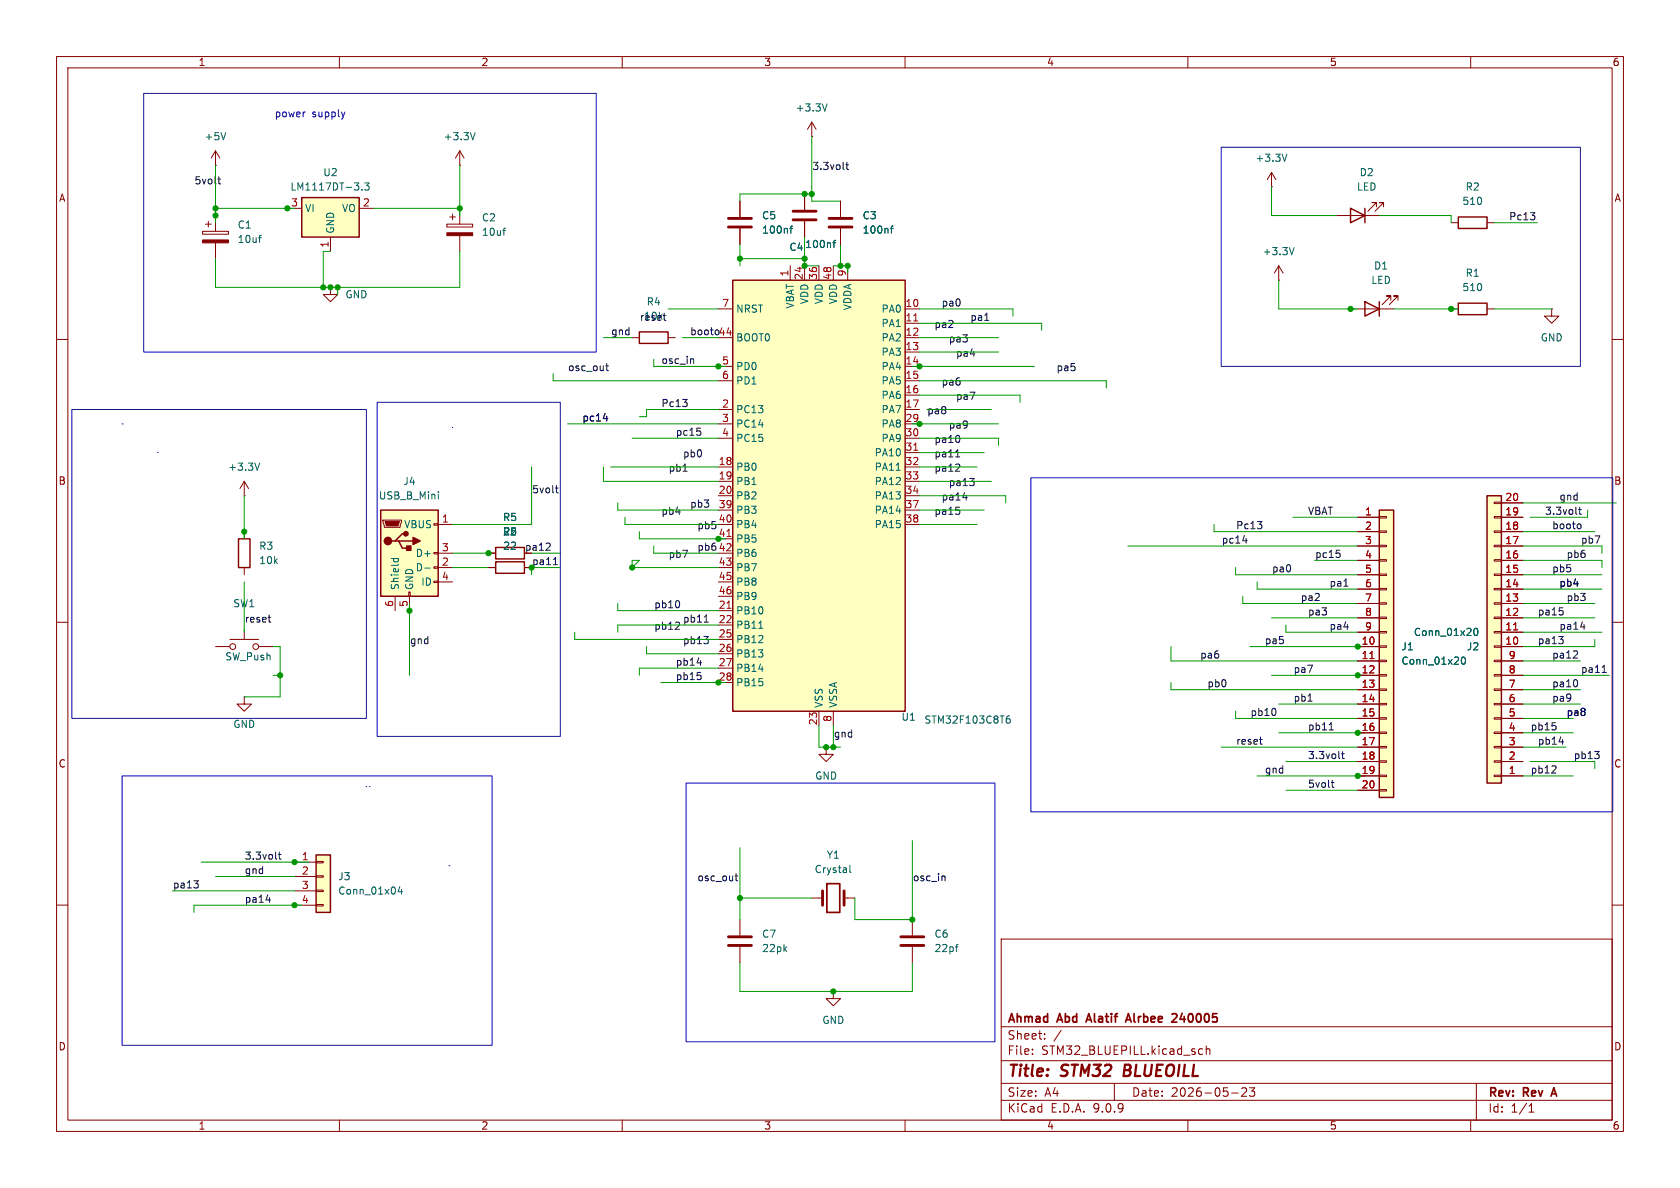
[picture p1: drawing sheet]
<svg xmlns="http://www.w3.org/2000/svg" width="297mm" height="210mm" viewBox="0 0 297 210" stroke-linecap="round" stroke-linejoin="round" font-family="sans-serif">
<g fill="none" stroke="#840000" stroke-width=".18">
<path d="M10 10h277v190h-277zM12 12h273v186h-273zM60 10v2M110 10v2M160 10v2M210 10v2M260 10v2M36.3 39.6h1M36.8 39.1v1M38.1 38.1v2.8M236.2 38.1h7.6M243.3 36.6v-.8h-.7h.7l-1.5 1.5"/>
<path d="M244.6 36.6v-.8h-.8h.8l-1.5 1.5M35.8 40.9h4.6v.5h-4.6zM38.1 42.9v2.8M256.5 54.6h1.3M262.9 54.6h1.3M10 60h2M285 60h2M43.2 94v1.3M10 110h2M43.2 100.3v1.3M285 110h2M143.5 158.8h1.9"/>
<path d="M149.2 158.8h1.9M10 160h2M130.8 162.6v2.8M130.8 167.4v2.8M147.3 175.3v1.2h1.3l-1.3 1.3-1.3-1.3h1.3M147.3 175.3h.1M161.3 162.6v2.8M161.3 167.4v2.8M177 166h108v32h-108zM285 160h2M60 198v2M110 198v2"/>
<path d="M160 198v2M177 194.5h108M177 191.5h108M177 187.5h108M177 181.5h108M182.5 186.3v.1M182.5 185.5v.1M184.7 183.6v.1M184.7 182.8v.1M187.6 182.1l-1.3 2M197 191.5v3M210 198v2"/>
<path d="M212.2 185.4l.4 .1M212.6 186.3l-.4 .1M213.2 185.5l.3-.1 .3 .1 .1 .9M213.2 184.9v1.5M217.7 193.2h1.2M219.5 192.4l.6-.1 .2 .1 .1 .3-.9 1.1h.9M220.9 192.3h.9l-.5 .6 .4 .1v.7l-.2 .1h-.4l-.2-.1M260 198v2M261 191.5v6.5M270.3 196.6h.9M270.3 195.5l.4-.4v1.5"/>
</g>
<path d="M146.2 156.2h2.3v5.1h-2.3zM192.5 179.2l-.5 1.5M207.4 179.2l.5 .1 .2 .3-1 1.1h1M192.1 180.3h.7M199 180.7l.5-1.5 .5 1.5M199.1 180.3h.7M274.3 193.4h.8M274.7 192.3l-.5 1.5" fill="none" stroke="#840000" stroke-width=".3"/>
<path d="M198.9 188.2l-.3 2h.8" fill="none" stroke="#840000" stroke-width=".4"/>
<path d="M238.8 36.8l2.5 1.3-2.5 1.3zM241.3 36.8v2.6M257.8 53.6h5.1v2h-5.1zM42.2 95.3h2v5h-2z" fill="none" stroke="#840000" stroke-width=".25"/>
<path d="M35.8 42.4h4.6v.5h-4.6z" fill="#840000" stroke="#840000" stroke-width=".18"/>
<path d="M45.7 42h.5M46.2 41.6l-.2 .1M150.3 153v1.1l.1 .1M138.7 167.7l.4 .5M139.1 167.4l-.5 .5M168.9 167.4h.5M169.4 166.9l-.3 .1" fill="none" stroke="#006464" stroke-width=".18"/>
<path d="M145.4 157.5v2.5M149.2 157.5v2.5M128.8 165.6h4M128.8 167.1h4M159.3 165.6h4M159.3 167.1h4" fill="none" stroke="#840000" stroke-width=".51"/>
<path d="M53.3 34.9h10.2v7h-10.2z" fill="#ffffc2"/>
<path d="M53.3 34.9h10.2v7h-10.2zM257.8 38.4h5.1v2h-5.1zM241.3 53.3l2.5 1.3-2.5 1.3zM243.8 53.3v2.6" fill="none" stroke="#840000" stroke-width=".25"/>
<g fill="none" stroke="#840000" stroke-width=".18">
<path d="M38.1 29.2h.1M38.1 26.7l-.8 1.2M38.1 26.7l.8 1.2M38.1 26.7v2.5M50.8 36.8h2.5M63.5 36.8h2.5M79 39.6h4.6v.5h-4.6zM79.5 38.4h1M80 37.8v1.1M81.3 36.8v2.8M256.5 39.4h1.3M262.9 39.4h1.3"/>
<path d="M58.4 50.8v1.3h1.3l-1.3 1.2-1.3-1.2h1.3M58.4 50.8h.1M58.4 41.9v2.6M81.3 41.7v2.8M238.8 54.6h7.6M245.9 53.1v-.8h-.8h.8l-1.6 1.5M247.1 53.1v-.8h-.7h.7l-1.5 1.5M43.2 87.6h.1M43.2 85.1l-.8 1.3M43.2 85.1l.7 1.3M43.2 85.1v2.5M38.1 114.3h2.5"/>
<path d="M40.6 113h5.1M43.2 111.3v1.7M45.7 114.3h2.6M43.2 123.2v1.3h1.2l-1.2 1.2-1.3-1.2h1.3M43.2 123.2h.1"/>
<circle cx="41.1" cy="114.3" r=".51"/>
<circle cx="45.2" cy="114.3" r=".51"/>
</g>
<path d="M39.9 23.4l-.4 1.3M64 33.5v.1M64.5 32.3h.8l-.5 .5 .4 .1v.6l-.2 .1-.5-.1M88.9 40.8h.5M89.4 40.3l-.3 .1M45.9 81.9l-.4 1.2" fill="none" stroke="#006464" stroke-width=".18"/>
<path d="M79 41.1h4.6v.6h-4.6z" fill="#840000" stroke="#840000" stroke-width=".18"/>
<path d="M67.3 90.2h10.2v15.2h-10.2z" fill="#ffffc2"/>
<path d="M113 58.7h5.1v2h-5.1zM67.3 90.2h10.2v15.2h-10.2zM69.8 95.6h.7l.6 1.3h1.3M70.5 95.6h2.5M71.8 94.4h-.7l-1.3 1.2h-.6M87.6 99.3h5.1v2h-5.1zM87.6 96.8h5.1v2h-5.1z" fill="none" stroke="#840000" stroke-width=".25"/>
<g fill="none" stroke="#840000" stroke-width=".18">
<path d="M81.3 29.2h.1M81.3 26.7l-.8 1.2M81.3 26.7l.7 1.2M81.3 26.7v2.5M143.5 24.1h.1M143.5 21.6l-.8 1.3M143.5 21.6l.8 1.3M143.5 21.6v2.5M224.8 33h.1M224.8 30.5l-.8 1.3M224.8 30.5l.8 1.3M224.8 30.5v2.5"/>
<path d="M111.8 59.7h1.2M118.1 59.7h1.3M274.3 54.6v1.3h1.3l-1.3 1.3-1.3-1.3h1.3M274.3 54.6h.1M67.7 91.9h3.3v.3l-.3 1h-2.8zM76.7 92.6h.8v.2h-.8zM76.7 97.7h.8v.2h-.8zM77.5 92.7h2.5M77.5 97.8h2.5M86.4 97.8h1.2M69.8 105.4v2.6M72.3 104.6h.2v.8h-.2z"/>
<path d="M72.4 105.4v2.6M76.7 100.2h.8v.3h-.8zM76.7 102.7h.8v.3h-.8zM77.5 100.3h2.5M77.5 102.9h2.5M86.4 100.3h1.2M92.7 100.3h1.3"/>
</g>
<path d="M68.1 92.2h2.5l-.2 .8h-2.1z" fill="#840000" stroke="#840000" stroke-width=".18"/>
<g fill="#840000" stroke="#840000" stroke-width=".25">
<path d="M71.9 96.5h.7v.8h-.7z"/>
<path d="M73 95l1.3 .6-1.3 .7z"/>
<circle cx="68.6" cy="95.6" r=".63"/>
<circle cx="71.8" cy="94.4" r=".38"/>
</g>
<path d="M146.2 18.4l-.4 1.2M84 23.4l-.4 1.3M227.5 27.2l-.4 1.3M69.2 98.7h1.2M69.6 98.7v.4M70.4 98.7v.4M77.5 86.9v.2M77.5 87.4v.8M75.1 100.4h1" fill="none" stroke="#006464" stroke-width=".18"/>
<path d="M55.9 151.1h2.5v10.2h-2.5z" fill="#ffffc2"/>
<path d="M55.9 151.1h2.5v10.2h-2.5z" fill="none" stroke="#840000" stroke-width=".25"/>
<g fill="none" stroke="#840000" stroke-width=".18">
<path d="M130.8 35.6v2.8M142.2 34.3v2.8M142.2 39.1v2.8M148.6 35.6v2.8M130.8 40.4v2.8M148.6 40.4v2.8M226.1 49.5h.1M226.1 47l-.8 1.3M226.1 47l.7 1.3M226.1 47v2.5M52.1 152.4h3.8M52.1 154.9h3.8"/>
<path d="M52.1 157.5h3.8M55.9 152.3h1.2v.2h-1.2zM55.9 154.8h1.2v.3h-1.2zM55.9 157.4h1.2v.2h-1.2zM55.9 159.9h1.2v.2h-1.2zM52.1 160h3.8"/>
</g>
<path d="M140.1 39.9l-.3 .2v1.1M157.9 39.9l-.3 .2v1.1M139.6 40.4h.5M147.2 42.9h.5M147.7 42.5l-.3 .2v1.1M157.4 40.4h.5M228.8 43.8l-.4 1.2M70.7 156.7l-.3 .9h.8M71 157.2v.9" fill="none" stroke="#006464" stroke-width=".18"/>
<path d="M128.8 38.6h4M140.2 37.3h4.1M140.2 38.9h4.1M146.6 38.6h4M128.8 40.1h4M146.6 40.1h4" fill="none" stroke="#840000" stroke-width=".51"/>
<path d="M129.5 49.5h30.5v76.2h-30.5z" fill="#ffffc2"/>
<path d="M129.5 49.5h30.5v76.2h-30.5z" fill="none" stroke="#840000" stroke-width=".25"/>
<g fill="none" stroke="#840000" stroke-width=".18">
<path d="M127 54.6h2.5M127 59.7h2.5M139.7 47v2.5M142.2 47v2.5M144.8 47v2.5M147.3 47v2.5M149.9 47v2.5M160 54.6h2.6M160 59.7h2.6M160 57.2h2.6M127 64.8h2.5M127 67.3h2.5"/>
<path d="M127 72.4h2.5M127 74.9h2.5M127 77.5h2.5M160 64.8h2.6M160 67.3h2.6M160 72.4h2.6M160 74.9h2.6M160 77.5h2.6M160 62.2h2.6M160 69.9h2.6M127 82.6h2.5M127 85.1h2.5"/>
<path d="M127 87.6h2.5M127 90.2h2.5M127 92.7h2.5M127 95.3h2.5M127 97.8h2.5M160 82.6h2.6M160 85.1h2.6M160 87.6h2.6M160 90.2h2.6M160 92.7h2.6M160 80h2.6M127 100.3h2.5"/>
<path d="M127 102.9h2.5M127 105.4h2.5M127 108h2.5M127 110.5h2.5M127 113h2.5M127 115.6h2.5M127 118.1h2.5M127 120.7h2.5M144.8 125.7v2.6M146 132.1v1.3h1.3l-1.3 1.2-1.2-1.2h1.2M146 132.1h.1M147.3 125.7v2.6"/>
</g>
<path d="M161.5 56.7h.8M161.5 79.6h.8M128.5 94.8h.7M128.5 107.5h.7" fill="none" stroke="#a90000" stroke-width=".18"/>
<path d="M158.4 83.1h.8M134.1 111.1h.8M177.9 127.3l.2-.3h.3l.2 .3v.3l-.2 .2h-.4l-.1-.2M178.5 126.6h-.4l-.2 .5" fill="none" stroke="#006464" stroke-width=".18"/>
<path d="M243.8 90.2h2.6v50.8h-2.6z" fill="#ffffc2"/>
<path d="M243.8 90.2h2.6v50.8h-2.6z" fill="none" stroke="#840000" stroke-width=".25"/>
<g fill="none" stroke="#840000" stroke-width=".18">
<path d="M240 91.4h3.8M240 94h3.8M240 96.5h3.8M240 99.1h3.8M243.8 91.3h1.3v.3h-1.3zM243.8 93.9h1.3v.2h-1.3zM243.8 96.4h1.3v.2h-1.3zM243.8 98.9h1.3v.3h-1.3zM240 101.6h3.8M240 104.1h3.8M240 106.7h3.8M240 109.2h3.8"/>
<path d="M240 111.8h3.8M240 114.3h3.8M240 116.8h3.8M240 119.4h3.8M243.8 101.5h1.3v.2h-1.3zM243.8 104h1.3v.3h-1.3zM243.8 106.6h1.3v.2h-1.3zM243.8 109.1h1.3v.2h-1.3zM243.8 111.6h1.3v.3h-1.3zM243.8 114.2h1.3v.2h-1.3zM243.8 116.7h1.3v.3h-1.3zM243.8 119.3h1.3v.2h-1.3z"/>
<path d="M240 121.9h3.8M240 124.5h3.8M240 127h3.8M240 129.5h3.8M240 132.1h3.8M240 134.6h3.8M240 137.2h3.8M240 139.7h3.8M243.8 121.8h1.3v.2h-1.3zM243.8 124.3h1.3v.3h-1.3zM243.8 126.9h1.3v.2h-1.3zM243.8 129.4h1.3v.3h-1.3z"/>
<path d="M243.8 132h1.3v.2h-1.3zM243.8 134.5h1.3v.2h-1.3zM243.8 137h1.3v.3h-1.3zM243.8 139.6h1.3v.2h-1.3z"/>
</g>
<path d="M242.2 116.4h.7" fill="none" stroke="#a90000" stroke-width=".18"/>
<path d="M258.5 116.3l.1-.2a.68 .68 0 0 1 .5 .7 .68 .68 0 0 1-.5 .6l-.1-.1-.2-.4z" fill="none" stroke="#006464" stroke-width=".18"/>
<path d="M262.9 87.6h2.5v50.8h-2.5z" fill="#ffffc2"/>
<path d="M262.9 87.6h2.5v50.8h-2.5z" fill="none" stroke="#840000" stroke-width=".25"/>
<g fill="none" stroke="#840000" stroke-width=".18">
<path d="M130.8 35.6v2.8M142.2 34.3v2.8M142.2 39.1v2.8M148.6 35.6v2.8M130.8 40.4v2.8M148.6 40.4v2.8M86.4 97.8h1.2M240 99.1h3.8M240 96.5h3.8M240 94h3.8M240 91.4h3.8M264.2 98.9h1.2v.3h-1.2z"/>
<path d="M264.2 96.4h1.2v.2h-1.2zM264.2 93.9h1.2v.2h-1.2zM264.2 91.3h1.2v.3h-1.2zM264.2 88.8h1.2v.2h-1.2zM265.4 99.1h3.8M265.4 96.5h3.8M265.4 94h3.8M265.4 91.4h3.8M265.4 88.9h3.8M86.4 100.3h1.2M92.7 100.3h1.3M240 119.4h3.8"/>
<path d="M240 116.8h3.8M240 114.3h3.8M240 111.8h3.8M240 109.2h3.8M240 106.7h3.8M240 104.1h3.8M240 101.6h3.8M264.2 119.3h1.2v.2h-1.2zM264.2 116.7h1.2v.3h-1.2zM264.2 114.2h1.2v.2h-1.2zM264.2 111.6h1.2v.3h-1.2zM264.2 109.1h1.2v.2h-1.2z"/>
<path d="M264.2 106.6h1.2v.2h-1.2zM264.2 104h1.2v.3h-1.2zM264.2 101.5h1.2v.2h-1.2zM265.4 119.4h3.8M265.4 116.8h3.8M265.4 114.3h3.8M265.4 111.8h3.8M265.4 109.2h3.8M265.4 106.7h3.8M265.4 104.1h3.8M265.4 101.6h3.8M240 137.2h3.8"/>
<path d="M240 134.6h3.8M240 132.1h3.8M240 129.5h3.8M240 127h3.8M240 124.5h3.8M240 121.9h3.8M240 139.7h3.8M264.2 137h1.2v.3h-1.2zM264.2 134.5h1.2v.2h-1.2zM264.2 132h1.2v.2h-1.2zM264.2 129.4h1.2v.3h-1.2zM264.2 126.9h1.2v.2h-1.2z"/>
<path d="M264.2 124.3h1.2v.3h-1.2zM264.2 121.8h1.2v.2h-1.2zM265.4 137.2h3.8M265.4 134.6h3.8M265.4 132.1h3.8M265.4 129.5h3.8M265.4 127h3.8M265.4 124.5h3.8M265.4 121.9h3.8"/>
</g>
<path d="M242.2 116.4h.7M267.6 111.3h.7" fill="none" stroke="#a90000" stroke-width=".18"/>
<path d="M140.1 39.9l-.3 .2v1.1M157.9 39.9l-.3 .2v1.1M139.6 40.4h.5M147.2 42.9h.5M147.7 42.5l-.3 .2v1.1M157.4 40.4h.5M258.5 116.3l.1-.2a.68 .68 0 0 1 .5 .7 .68 .68 0 0 1-.5 .6l-.1-.1-.2-.4zM260.7 111.2l.1-.1a.68 .68 0 0 1 .5 .6 .68 .68 0 0 1-.5 .6l-.1-.1-.2-.3z" fill="none" stroke="#006464" stroke-width=".18"/>
<g fill="none" stroke="#0f0f0f" stroke-width=".18">
<path d="M38.5 31.7h.5M38.7 31.2v1.1l.3 .2M149.5 29.1h.5M149.7 28.7v1.1l.3 .2M270.5 37.6h.8l-.4 .5M271.3 38.2v.5M117.2 55.8h.5M117.4 55.4v1.1l.3 .1M174.1 56.6h.7M106.7 74h.7M107.1 64.7h.5M107.3 64.3v1l.3 .2"/>
<path d="M120.7 70.6h.8l-.4 .5M121.4 71.2v.6M122.4 63.4l.2 .2v.7M123.2 75.7h.6M123.7 76.2l.2 .2v.3l-.2 .3M169.2 79.7l.1-.2v1.3M169.6 77.1l.1 .3-.1 .7M97.2 96.1l.1 .1-.1 .4-.7 .7h.8M97.8 99.8h.8M98.1 98.7l.1-.2v1.3M98.2 86.3h.5M98.4 85.8v1.1l.3 .2"/>
<path d="M120.8 83.3h.7M168.9 80.8h.8M169 89.7h.6M169.6 82.1l.1 .2-.1 .3-.7 .7h.8M169.6 90.2l.1 .2-.1 .5M170.2 88h.8M171.4 84.6h.8l-.4 .5M172.1 85.1l.1 .2-.1 .5M219.7 95.6h.8M222.3 92.2h.8l-.4 .5M223 92.8v.5M236.3 97.3h.6"/>
<path d="M236.7 97.8l.2 .2v.3l-.2 .2M279.1 90.1h.5M279.3 89.7v1l.3 .2M279.3 92.6l.2 .3v.3l-.2 .3M47.4 109.1h.5M47.6 109.9l.3 .1M120 110l.1 .2M120 106.3l.1 .4-.1 .6M120.1 110.3l-.7 .9h.7M123.2 117.2h.8M123.3 118.9h.6M123.8 119.4l.2 .2-.2 .5"/>
<path d="M124.4 112.5h.8l-.4 .5M124.5 110h.7M124.7 108.9l.2-.2v1.3M125.1 113.1l.1 .1-.1 .5M237.6 103.6h.7M275.6 112.5h.8l-.5 .5M275.7 107.4h.6M276.2 113.1l.2 .1-.2 .5M276.2 108l.2 .2-.2 .4M278.8 115.1l.1 .2-.1 .3-.7 .7h.8M279.4 110.8h.8M283.2 118.9h.8"/>
<path d="M283.5 117.8l.1-.2v1.3M222.7 130.7h.4M222.9 131.5l.2 .1M225.4 125.3l.2 .4-.2 .7M231.2 123.9h.8M235 129h.7M235.2 127.9l.2-.1v1.2M235.4 138.3h.4M235.5 137.9v1.1l.3 .2M237.2 133.3h.5M237.3 132.8v1.1l.4 .2M274.4 127.8h.6"/>
<path d="M275 135.4l.1 .2-.1 .3-.7 .7h.8M275 128.3l.1 .2-.1 .5M275.6 131.1h.8M278.8 120.3l.1 .3-.1 .7M281.9 132.8h.8l-.4 .5M282.6 133.4l.1 .2-.1 .4M34.3 155.7h.8l-.5 .5M34.9 156.2l.2 .2-.2 .5M47 159.1h.8M49.2 151h.5M49.4 150.6v1.1l.3 .2M129.9 154.9h.5"/>
<path d="M130.1 154.4v1.1l.3 .2M166.9 154.9l.2 .1v.7"/>
</g>
<g fill="none" stroke="#009600" stroke-width=".18">
<path d="M38.1 29.2v10.2M38.1 36.8h14M66 36.8h15.3M81.3 29.2v8.9M143.5 34.3h-12.7v1.3M143.5 24.1v11.5h5.1M224.8 33v5.1h11.4M243.8 38.1h12.7v1.3M264.2 39.4h7.6M58.4 44.5h-1.3v6.3M59.7 50.8v1.3M81.3 44.5v6.3h-43.2v-5.1"/>
<path d="M106.7 59.7h5.1M118.1 54.6h8.9M120.6 59.7h6.4M130.8 43.2v3.8M130.8 45.7h11.4M142.2 41.9v5.1h2.6M147.3 47h2.6v1.3M148.6 43.2v3.8M162.6 54.6h16.5v1.3M162.6 59.7h13.9M162.6 57.2h21.5v1.2M226.1 49.5v5.1h13.9"/>
<path d="M246.4 54.6h11.4M264.2 54.6h10.1M97.8 66v1.3h29.2M100.3 74.9h26.7M111.8 77.5h15.2M115.6 63.5v1.3h12.7M127 72.4h-12.7v1.3h-1.3M161.3 64.8h21.6M161.3 74.9h15.2M162.6 77.5h13.9v1.2M162.6 62.2h13.9M162.6 67.3h33v1.3"/>
<path d="M162.6 69.9h17.7v1.2M163.8 72.4h11.5M43.2 87.6v7.7M80 97.8h7.6M94 82.6v10.1h-14M94 97.8h5.1M106.7 82.6v2.5h20.3M107.9 82.6h19.1M109.2 88.9v1.3h17.8M110.5 91.4v1.3h16.5M111.8 99.1h1.2l-1.2 1.2zM113 94v1.3h14"/>
<path d="M115.6 96.5v1.3h11.4M162.6 82.6h10.1M162.6 85.1h12.7M162.6 90.2h11.4M162.6 92.7h10.1M162.6 87.6h15.2v1.3M162.6 80h11.4M199.4 96.5h40.6M214.6 92.7v1.3h25.4M228.6 91.4h11.4M232.4 99.1h7.6M269.2 96.5h14v1.3"/>
<path d="M269.2 94h12.7M269.2 99.1h14v1.2M269.2 88.9h16.5M280.7 90.2v1.2h-10.2M43.2 102.9v8.9M48.3 114.3h1.2v8.9h-6.3M48.3 119.4h1.2M72.4 106.7v12.7M80 100.3h6.4M99.1 100.3h-5.1v1.3M101.6 111.8v1.2h25.4M109.2 106.7v1.3h17.8"/>
<path d="M111.8 100.3h15.2M114.3 114.3v1.3h12.7M127 118.1h-14v1.3M127 110.5h-17.8v1.3M207 114.3v2.5h33M218.4 100.3v1.3h21.6M219.7 105.4v1.3h20.3M221 114.3h20.3M222.2 102.9v1.2h17.8M224.8 119.4h16.5M224.8 109.2h15.2M227.3 110.5v1.3h12.7"/>
<path d="M269.2 101.6h14M269.2 119.4h15.3M269.2 104.1h14M269.2 106.7h12.7M269.2 109.2h12.7M269.2 111.8h14M269.2 116.8h10.2M281.9 113v1.3h-12.7M116.8 120.7h10.2M144.8 128.3v3.8h3.8M147.3 128.3v3.8M207 120.7v1.2h33"/>
<path d="M215.9 132.1h24.1M218.4 125.7v1.3h21.6M222.2 137.2h19.1M226.1 124.5h13.9M226.1 129.5h15.2M227.3 139.7h12.7M227.3 134.6h12.7M269.2 121.9h10.2M269.2 137.2h8.9M269.2 132.1h7.7M269.2 127h8.9M269.2 124.5h10.2"/>
<path d="M269.2 129.5h8.9M270.5 134.6h11.4v1.3M30.5 157.5h21.6M35.6 152.4h19M38.1 154.9h14M130.8 149.9v12.7M130.8 158.8h12.7M161.3 148.6v14h-10.2v-3.8M53.3 160h-19v1.3M130.8 170.2v5.1h30.5v-5.1"/>
</g>
<g fill="none" stroke="#0000c2" stroke-width=".18">
<path d="M25.4 16.5h80v45.7h-80zM53.8 19.8h.2M61 19.8l-.3 .8M215.9 26h63.5v38.8h-63.5zM12.7 72.4h52.1v54.6h-52.1zM21.6 74.9h.1M27.9 80h.1M66.7 71.1h32.4v59.1h-32.4zM80 75.5h.1M182.2 84.5h102.9v59h-102.9zM21.6 137.2h65.4v47.6h-65.4zM64.7 139h.1"/>
<path d="M65.4 139h.1M121.3 138.4h54.6v45.8h-54.6zM79.4 153h.1"/>
</g>
<g fill="#009600" stroke="#009600" stroke-width=".18">
<circle cx="49.5" cy="119.4" r=".46"/>
<circle cx="57.1" cy="50.8" r=".46"/>
<circle cx="43.2" cy="94" r=".46"/>
<circle cx="59.7" cy="50.8" r=".46"/>
<circle cx="58.4" cy="50.8" r=".46"/>
<circle cx="111.8" cy="100.3" r=".46"/>
<circle cx="52.1" cy="152.4" r=".46"/>
<circle cx="52.1" cy="160" r=".46"/>
<circle cx="72.4" cy="108" r=".46"/>
<circle cx="148.6" cy="47" r=".46"/>
<circle cx="149.9" cy="47" r=".46"/>
<circle cx="130.8" cy="45.7" r=".46"/>
<circle cx="142.2" cy="47" r=".46"/>
<circle cx="142.2" cy="45.7" r=".46"/>
<circle cx="142.2" cy="34.3" r=".46"/>
<circle cx="143.5" cy="34.3" r=".46"/>
<circle cx="86.4" cy="97.8" r=".46"/>
<circle cx="147.3" cy="175.3" r=".46"/>
<circle cx="161.3" cy="162.6" r=".46"/>
<circle cx="130.8" cy="158.8" r=".46"/>
<circle cx="38.1" cy="36.8" r=".46"/>
<circle cx="38.1" cy="38.1" r=".46"/>
<circle cx="50.8" cy="36.8" r=".46"/>
<circle cx="81.3" cy="36.8" r=".46"/>
<circle cx="238.8" cy="54.6" r=".46"/>
<circle cx="256.5" cy="54.6" r=".46"/>
<circle cx="127" cy="64.8" r=".46"/>
<circle cx="162.6" cy="64.8" r=".46"/>
<circle cx="240" cy="119.4" r=".46"/>
<circle cx="240" cy="114.3" r=".46"/>
<circle cx="240" cy="129.5" r=".46"/>
<circle cx="240" cy="137.2" r=".46"/>
<circle cx="162.6" cy="74.9" r=".46"/>
<circle cx="127" cy="95.3" r=".46"/>
<circle cx="127" cy="120.7" r=".46"/>
<circle cx="147.3" cy="132.1" r=".46"/>
<circle cx="146" cy="132.1" r=".46"/>
</g>
<g font-size="2.8" fill="#840000">
<text x="178" y="190.9">Title:</text>
<text x="187.7" y="190.9">STM32</text>
<text x="199.5" y="190.9">BLUEOILL</text>
</g>
<g font-size="2.1" fill="#840000">
<text x="178" y="184">Sheet:</text>
<text x="178" y="181.2">Ahmad</text>
<text x="187.1" y="181.2">Abd</text>
<text x="192.8" y="181.2">Alatif</text>
<text x="200.4" y="181.2">Alrbee</text>
<text x="209.1" y="181.2">240005</text>
<text x="178" y="186.7">File:</text>
<text x="184.1" y="186.7">STM32_BLUEPILL.kicad_sch</text>
<text x="178" y="196.9">KiCad</text>
<text x="178" y="194.1">Size:</text>
<text x="184.7" y="194.1">A4</text>
<text x="185.7" y="196.9">E.D.A.</text>
<text x="193.3" y="196.9">9.0.9</text>
<text x="200" y="194.1">Date:</text>
<text x="207" y="194.1">2026-05-23</text>
<text x="263" y="194.3">Rev:</text>
<text x="263" y="196.9">Id:</text>
<text x="267.1" y="196.9">1/1</text>
<text x="269.4" y="194.3">Rev</text>
<text x="275.1" y="194.3">A</text>
</g>
<g font-size="1.8" fill="#840000">
<text x="35" y="11.9">1</text>
<text x="85" y="11.9">2</text>
<text x="135" y="11.9">3</text>
<text x="185" y="11.9">4</text>
<text x="235" y="11.9">5</text>
<text x="285" y="11.9">6</text>
<text x="10.3" y="35.9">A</text>
<text x="285.3" y="35.9">A</text>
<text x="10.3" y="85.9">B</text>
<text x="285.3" y="85.9">B</text>
<text x="92.7" y="97.4">pa12</text>
<text x="10.3" y="135.9">C</text>
<text x="285.3" y="135.9">C</text>
<text x="10.3" y="185.9">D</text>
<text x="285.3" y="185.9">D</text>
<text x="35" y="199.9">1</text>
<text x="85" y="199.9">2</text>
<text x="135" y="199.9">3</text>
<text x="185" y="199.9">4</text>
<text x="235" y="199.9">5</text>
<text x="285" y="199.9">6</text>
</g>
<g font-size="1.8" fill="#0000c2">
<text x="48.5" y="20.9">power</text>
<text x="55.1" y="20.9">supply</text>
</g>
<g font-size="1.8" fill="#006464">
<text x="140.6" y="19.9">+3.3V</text>
<text x="36.1" y="25">+5V</text>
<text x="78.3" y="25">+3.3V</text>
<text x="221.8" y="28.8">+3.3V</text>
<text x="51.2" y="33.9">LM1117DT-3.3</text>
<text x="57" y="31.3">U2</text>
<text x="239.8" y="33.9">LED</text>
<text x="240.3" y="31.3">D2</text>
<text x="259" y="33.9">R2</text>
<text x="41.9" y="40.6">C1</text>
<text x="53.8" y="37.7">VI</text>
<text x="59.3" y="41.4" transform="rotate(-90 59.3 41.4)">GND</text>
<text x="60.4" y="37.7">VO</text>
<text x="85.1" y="39.3">C2</text>
<text x="85.1" y="41.9">10uf</text>
<text x="134.6" y="39">C5</text>
<text x="134.6" y="41.5">100nf</text>
<text x="152.4" y="39">C3</text>
<text x="152.4" y="41.5">100nf</text>
<text x="258.4" y="36.4">510</text>
<text x="41.9" y="43.2">10uf</text>
<text x="139.5" y="44.6">C4</text>
<text x="142.2" y="44">100nf</text>
<text x="223.1" y="45.3">+3.3V</text>
<text x="242.8" y="47.9">D1</text>
<text x="61" y="52.9">GND</text>
<text x="143.1" y="53.9" transform="rotate(-90 143.1 53.9)">VDD</text>
<text x="145.6" y="53.9" transform="rotate(-90 145.6 53.9)">VDD</text>
<text x="148.2" y="53.9" transform="rotate(-90 148.2 53.9)">VDD</text>
<text x="242.3" y="50.4">LED</text>
<text x="258.4" y="51.7">510</text>
<text x="259" y="49.1">R1</text>
<text x="114.2" y="54.2">R4</text>
<text x="130" y="55.5">NRST</text>
<text x="140.6" y="54.7" transform="rotate(-90 140.6 54.7)">VBAT</text>
<text x="150.7" y="55" transform="rotate(-90 150.7 55)">VDDA</text>
<text x="155.7" y="55.5">PA0</text>
<text x="155.7" y="58">PA1</text>
<text x="130" y="60.6">BOOT0</text>
<text x="130" y="65.6">PD0</text>
<text x="155.7" y="60.6">PA2</text>
<text x="155.7" y="63.1">PA3</text>
<text x="155.7" y="65.6">PA4</text>
<text x="272.3" y="60.6">GND</text>
<text x="130" y="68.2">PD1</text>
<text x="155.7" y="68.2">PA5</text>
<text x="155.7" y="70.7">PA6</text>
<text x="130" y="73.3">PC13</text>
<text x="130" y="75.8">PC14</text>
<text x="155.7" y="73.3">PA7</text>
<text x="155.7" y="75.8">PA8</text>
<text x="40.2" y="83.4">+3.3V</text>
<text x="130" y="78.3">PC15</text>
<text x="130" y="83.4">PB0</text>
<text x="154.5" y="80.9">PA10</text>
<text x="154.5" y="83.4">PA11</text>
<text x="155.7" y="78.3">PA9</text>
<text x="66.9" y="88.5">USB_B_Mini</text>
<text x="71.2" y="86">J4</text>
<text x="130" y="86">PB1</text>
<text x="130" y="88.5">PB2</text>
<text x="154.5" y="86">PA12</text>
<text x="154.5" y="88.5">PA13</text>
<text x="71.4" y="93.6">VBUS</text>
<text x="88.8" y="92.3">R5</text>
<text x="88.9" y="94.8">22</text>
<text x="130" y="91">PB3</text>
<text x="130" y="93.6">PB4</text>
<text x="154.5" y="91">PA14</text>
<text x="154.5" y="93.6">PA15</text>
<text x="45.7" y="97.4">R3</text>
<text x="45.7" y="99.9">10k</text>
<text x="73.4" y="98.7">D+</text>
<text x="73.4" y="101.2">D-</text>
<text x="88.9" y="97.4">22</text>
<text x="130" y="96.1">PB5</text>
<text x="130" y="98.7">PB6</text>
<text x="130" y="101.2">PB7</text>
<text x="41.1" y="107.5">SW1</text>
<text x="70.7" y="104.4" transform="rotate(-90 70.7 104.4)">Shield</text>
<text x="73.3" y="104.4" transform="rotate(-90 73.3 104.4)">GND</text>
<text x="74.4" y="103.7">ID</text>
<text x="130" y="103.7">PB8</text>
<text x="130" y="106.3">PB9</text>
<text x="130" y="108.8">PB10</text>
<text x="130" y="111.4">PB11</text>
<text x="130" y="113.9">PB12</text>
<text x="249.9" y="112.6">Conn_01x20</text>
<text x="39.7" y="116.9">SW_Push</text>
<text x="130" y="116.4">PB13</text>
<text x="130" y="119">PB14</text>
<text x="247.7" y="115.2">J1</text>
<text x="247.7" y="117.7">Conn_01x20</text>
<text x="259.2" y="115.2">J2</text>
<text x="130" y="121.5">PB15</text>
<text x="145.6" y="125.2" transform="rotate(-90 145.6 125.2)">VSS</text>
<text x="148.2" y="125.2" transform="rotate(-90 148.2 125.2)">VSSA</text>
<text x="41.1" y="128.9">GND</text>
<text x="159.3" y="127.6">U1</text>
<text x="163.3" y="128.1">STM32F103C8T6</text>
<text x="144" y="138">GND</text>
<text x="59.7" y="155.8">J3</text>
<text x="143.9" y="154.5">Crystal</text>
<text x="146.1" y="152">Y1</text>
<text x="59.7" y="158.3">Conn_01x04</text>
<text x="134.6" y="166">C7</text>
<text x="165.1" y="166">C6</text>
<text x="134.6" y="168.5">22pk</text>
<text x="165.1" y="168.5">22pf</text>
<text x="145.3" y="181.2">GND</text>
</g>
<g font-size="1.8" fill="#0f0f0f">
<text x="34.3" y="32.7">5volt</text>
<text x="143.5" y="30.1">3.3volt</text>
<text x="266.7" y="39">Pc13</text>
<text x="107.9" y="59.3">gnd</text>
<text x="113.7" y="56.7">10k</text>
<text x="121.9" y="59.3">booto 44</text>
<text x="165.1" y="58.1">pa2</text>
<text x="166.4" y="54.3">pa0</text>
<text x="171.4" y="56.8">pa1</text>
<text x="100.3" y="65.7">osc_out</text>
<text x="116.8" y="64.4">osc_in</text>
<text x="167.6" y="60.6">pa3</text>
<text x="168.9" y="63.2">pa4</text>
<text x="186.7" y="65.7">pa5</text>
<text x="166.4" y="68.2">pa6</text>
<text x="168.9" y="70.8">pa7</text>
<text x="102.9" y="74.6">pc14</text>
<text x="116.8" y="72">Pc13</text>
<text x="119.4" y="77.1">pc15</text>
<text x="163.8" y="73.3">pa8</text>
<text x="167.6" y="75.9">pa9</text>
<text x="118.1" y="83.5">pb1</text>
<text x="120.6" y="80.9">pb0</text>
<text x="165.1" y="78.4">pa10</text>
<text x="165.1" y="80.9">pa11</text>
<text x="165.1" y="83.5">pa12</text>
<text x="94" y="87.3">5volt</text>
<text x="121.9" y="89.8">pb3</text>
<text x="166.4" y="88.6">pa14</text>
<text x="167.6" y="86">pa13</text>
<text x="275.6" y="88.6">gnd</text>
<text x="116.8" y="91.1">pb4</text>
<text x="123.2" y="93.6">pb5</text>
<text x="127" y="92.5">40</text>
<text x="165.1" y="91.1">pa15</text>
<text x="218.4" y="93.6">Pc13</text>
<text x="231.1" y="91.1">VBAT</text>
<text x="273" y="91.1">3.3volt</text>
<text x="274.3" y="93.6">booto</text>
<text x="118.1" y="98.7">pb7</text>
<text x="123.2" y="97.4">pb6</text>
<text x="127" y="97.5">42</text>
<text x="215.9" y="96.2">pc14</text>
<text x="224.8" y="101.3">pa0</text>
<text x="232.4" y="98.7">pc15</text>
<text x="274.3" y="101.3">pb5</text>
<text x="276.9" y="98.7">pb6</text>
<text x="279.4" y="96.2">pb7</text>
<text x="115.6" y="107.6">pb10</text>
<text x="229.9" y="106.3">pa2</text>
<text x="234.9" y="103.8">pa1</text>
<text x="275.6" y="103.8">pb4</text>
<text x="276.9" y="106.3">pb3</text>
<text x="43.2" y="110.1">reset</text>
<text x="72.4" y="114">gnd</text>
<text x="115.6" y="111.4">pb12</text>
<text x="120.6" y="110.1">pb11</text>
<text x="120.6" y="114">pb13</text>
<text x="223.5" y="114">pa5</text>
<text x="231.1" y="108.9">pa3</text>
<text x="234.9" y="111.4">pa4</text>
<text x="271.8" y="114">pa13</text>
<text x="271.8" y="108.9">pa15</text>
<text x="275.6" y="111.4">pa14</text>
<text x="119.4" y="117.8">pb14</text>
<text x="212.1" y="116.5">pa6</text>
<text x="228.6" y="119">pa7</text>
<text x="274.3" y="116.5">pa12</text>
<text x="279.4" y="119">pa11</text>
<text x="119.4" y="120.3">pb15</text>
<text x="213.4" y="121.6">pb0</text>
<text x="228.6" y="124.1">pb1</text>
<text x="274.3" y="124.1">pa9</text>
<text x="274.3" y="121.6">pa10</text>
<text x="147.3" y="130.5">gnd</text>
<text x="218.4" y="131.7">reset</text>
<text x="221" y="126.7">pb10</text>
<text x="231.1" y="129.2">pb11</text>
<text x="270.5" y="129.2">pb15</text>
<text x="271.8" y="131.7">pb14</text>
<text x="276.9" y="126.7">pa8</text>
<text x="223.5" y="136.8">gnd</text>
<text x="231.1" y="134.3">3.3volt</text>
<text x="270.5" y="136.8">pb12</text>
<text x="278.1" y="134.3">pb13</text>
<text x="231.1" y="139.4">5volt</text>
<text x="43.2" y="152.1">3.3volt</text>
<text x="43.2" y="154.6">gnd</text>
<text x="123.2" y="155.9">osc_out</text>
<text x="161.3" y="155.9">osc_in</text>
<text x="30.5" y="157.1">pa13</text>
<text x="43.2" y="159.7">pa14</text>
</g>
<g font-size="1.8" fill="#a90000">
<text x="51.4" y="36.6">3</text>
<text x="64.1" y="36.6">2</text>
<text x="58.2" y="43.9" transform="rotate(-90 58.2 43.9)">1</text>
<text x="139.4" y="49" transform="rotate(-90 139.4 49)">1</text>
<text x="142" y="49.6" transform="rotate(-90 142 49.6)">24</text>
<text x="144.5" y="49.6" transform="rotate(-90 144.5 49.6)">36</text>
<text x="147.1" y="49.6" transform="rotate(-90 147.1 49.6)">48</text>
<text x="149.6" y="49" transform="rotate(-90 149.6 49)">9</text>
<text x="127.6" y="54.4">7</text>
<text x="160" y="54.4">10</text>
<text x="160" y="56.9">11</text>
<text x="160" y="59.4">12</text>
<text x="127.6" y="64.5">5</text>
<text x="160" y="62">13</text>
<text x="160" y="64.5">14</text>
<text x="127.6" y="67.1">6</text>
<text x="160" y="67.1">15</text>
<text x="160" y="69.6">16</text>
<text x="127.6" y="72.1">2</text>
<text x="127.6" y="74.7">3</text>
<text x="127.6" y="77.2">4</text>
<text x="160" y="72.1">17</text>
<text x="160" y="74.7">29</text>
<text x="160" y="77.2">30</text>
<text x="127" y="82.3">18</text>
<text x="160" y="79.8">31</text>
<text x="160" y="82.3">32</text>
<text x="127" y="84.8">19</text>
<text x="127" y="87.4">20</text>
<text x="127" y="89.9">39</text>
<text x="160" y="84.8">33</text>
<text x="160" y="87.4">34</text>
<text x="160" y="89.9">37</text>
<text x="266" y="88.6">20</text>
<text x="78" y="92.5">1</text>
<text x="160" y="92.5">38</text>
<text x="241.2" y="91.2">1</text>
<text x="241.2" y="93.7">2</text>
<text x="266" y="93.7">18</text>
<text x="266" y="91.2">19</text>
<text x="78" y="97.5">3</text>
<text x="78" y="100.1">2</text>
<text x="127" y="100.1">43</text>
<text x="241.2" y="96.3">3</text>
<text x="241.2" y="98.8">4</text>
<text x="241.2" y="101.3">5</text>
<text x="266" y="101.3">15</text>
<text x="266" y="98.8">16</text>
<text x="266" y="96.3">17</text>
<text x="69.6" y="107.4" transform="rotate(-90 69.6 107.4)">6</text>
<text x="72.1" y="107.4" transform="rotate(-90 72.1 107.4)">5</text>
<text x="78" y="102.6">4</text>
<text x="127" y="102.6">45</text>
<text x="127" y="105.2">46</text>
<text x="127" y="107.7">21</text>
<text x="241.2" y="103.9">6</text>
<text x="241.2" y="106.4">7</text>
<text x="266" y="106.4">13</text>
<text x="266" y="103.9">14</text>
<text x="127" y="110.2">22</text>
<text x="127" y="112.8">25</text>
<text x="241.2" y="109">8</text>
<text x="241.2" y="111.5">9</text>
<text x="266" y="111.5">11</text>
<text x="266" y="109">12</text>
<text x="127" y="115.3">26</text>
<text x="127" y="117.9">27</text>
<text x="240.6" y="114">10</text>
<text x="240.6" y="116.6">11</text>
<text x="240.6" y="119.1">12</text>
<text x="266" y="114">10</text>
<text x="266.6" y="119.1">8</text>
<text x="266.6" y="116.6">9</text>
<text x="240.6" y="121.7">13</text>
<text x="240.6" y="124.2">14</text>
<text x="266.6" y="124.2">6</text>
<text x="266.6" y="121.7">7</text>
<text x="144.5" y="128.3" transform="rotate(-90 144.5 128.3)">23</text>
<text x="147.1" y="127.7" transform="rotate(-90 147.1 127.7)">8</text>
<text x="240.6" y="126.7">15</text>
<text x="240.6" y="129.3">16</text>
<text x="240.6" y="131.8">17</text>
<text x="266.6" y="131.8">3</text>
<text x="266.6" y="129.3">4</text>
<text x="266.6" y="126.7">5</text>
<text x="240.6" y="134.4">18</text>
<text x="240.6" y="136.9">19</text>
<text x="266.6" y="136.9">1</text>
<text x="266.6" y="134.4">2</text>
<text x="240.6" y="139.4">20</text>
<text x="53.3" y="152.1">1</text>
<text x="53.3" y="154.7">2</text>
<text x="53.3" y="157.2">3</text>
<text x="53.3" y="159.8">4</text>
</g>
<g font-size="1.8" fill="#009600">
<text x="127" y="95">41</text>
<text x="94" y="100">pa11</text>
<text x="127" y="120.4">28</text>
</g>
</svg>
